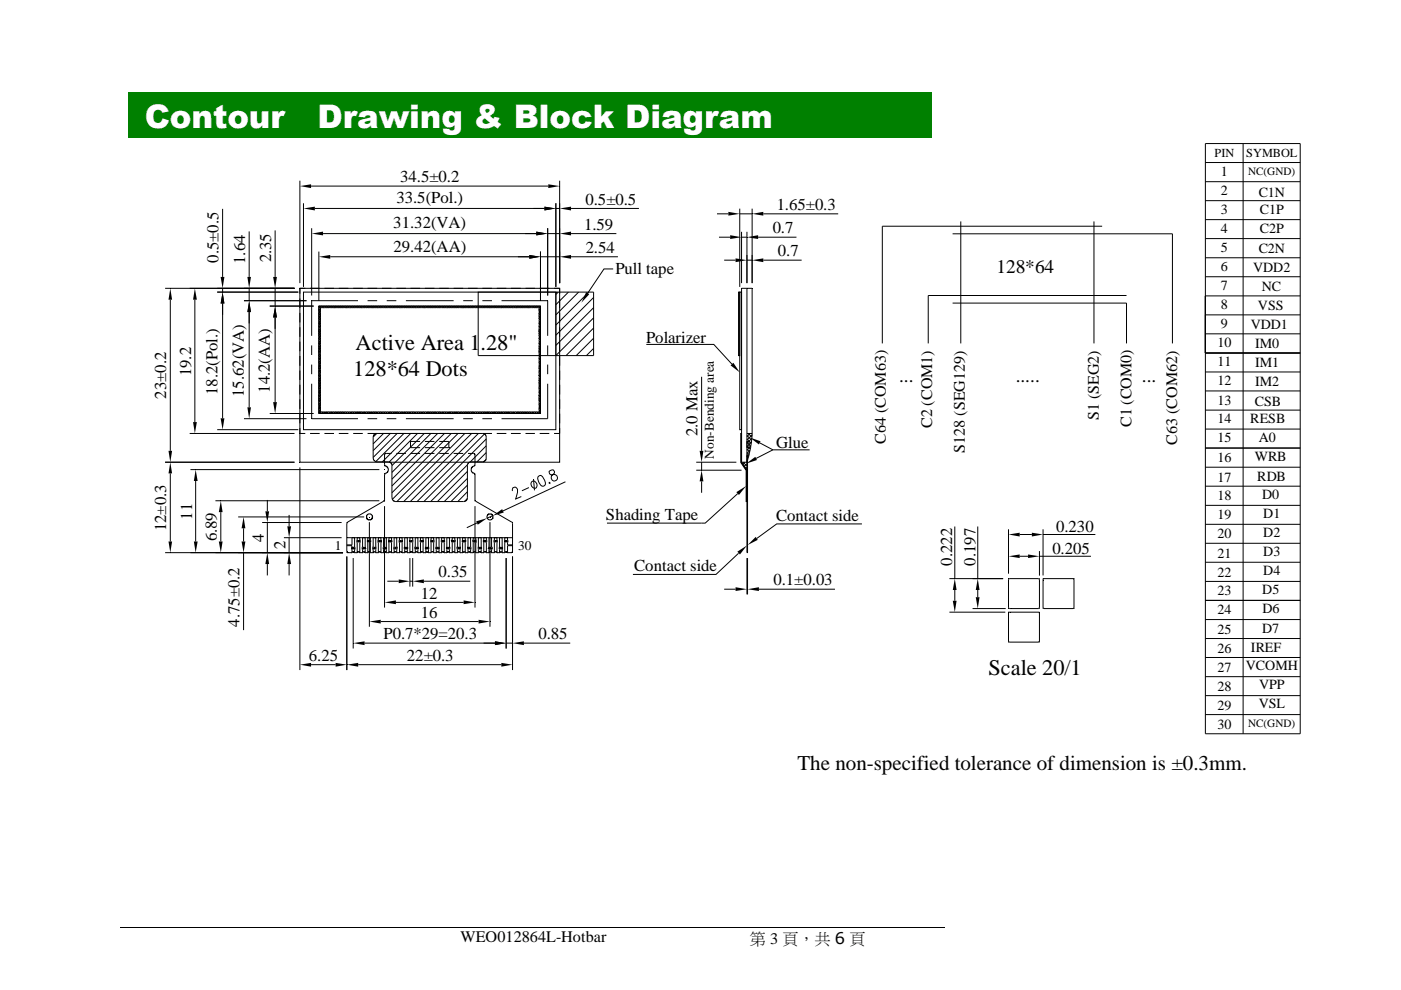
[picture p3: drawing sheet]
<svg xmlns="http://www.w3.org/2000/svg" width="297mm" height="210mm" viewBox="0 0 297 210" stroke-linecap="round" stroke-linejoin="round" font-family="sans-serif">
<path d="M25.4 196.6h58.5M84.1 196.6h58.2M142.5 196.6h57.9" fill="none" stroke="#000" stroke-width=".21"/>
<path d="M83.9 196.5h.2v.2h-.2zM142.3 196.5h.2v.2h-.2z" fill="#000"/>
<path d="M27.3 19.5h170.3v9.7h-170.3z" fill-rule="evenodd" fill="#008000"/>
<g fill="none" stroke="#000" stroke-width=".21">
<path d="M63.6 38.3v21.7M66 39.5h50.2M118.7 38.3v21.7M255.6 30.4h20.1v125.2h-20.1zM255.6 38.5h20.1M255.6 34.5h20.1M263.6 30.4v125.2M47.2 44.3v14.4M52.8 49.1v9.6M58.3 48.9v9.8M64.3 43.1v17.7M66.1 48.4v14.3"/>
<path d="M66.8 44.2h48.6M67.6 53.3v10.5M68.5 49.5h45.2M70 54.4h42.2M114.6 53.3v10.5M114.6 54.4h4.1M116.1 48.4v14.3M116.1 49.5h2.6M117.9 43.1v17.7M117.9 44.2h.8M121.1 44.2h14.4M121.1 49.5h9.6"/>
<path d="M121.1 54.4h9.9M130 57h-1.9l-3.5 5.2M152 45.3h2.4M152.4 50.3h2.4M153.5 55.2h2.5M156.8 44.2v16.6M156.8 45.3h2.7M157.2 49.1v10.9M157.2 50.3h1.2M158.4 49.1v10.9M158.4 55.2h1.1M159.5 44.2v15.8"/>
<path d="M160.7 50.3h8.2M161.8 45.3h15.9M161.8 55.2h8.2M202 49.6h46.6v23.2M203.7 46.9v25.9M231.9 46.9v25.9M233.7 48h-46.6v24.8M255.6 46.6h20.1M255.6 42.5h20.1M255.6 50.6h20.1M255.6 58.7h20.1M255.6 54.7h20.1"/>
<path d="M35 61.1h27.4M36.1 63.5v32.1M41.3 63.5v26M46.1 61.9h17.1M47.2 61.1v.8M47.2 64.3v24.4M51.7 63.8h13.3M52.8 61.1v2.7M52.8 66.2v20.2M57.2 64.9h9.3M58.3 61.1v3.8M58.3 67.3v18"/>
<path d="M63.6 61.1h55.1v36.9h-55.1zM63.6 63.3v2M63.6 66.3v2.1M63.6 69.4v2M63.6 72.4v2.1M63.6 75.5v2.1M63.6 78.6v2M64.3 61.9h53.6v29.2h-53.6zM64.7 61.1h-1.1v1.2M65.7 61.1h2.1M66.1 73.2v2.1M66.1 77.3v2"/>
<path d="M67.6 64.9h47v22.8h-47zM67.6 64.9h.1M67.6 79.8h.3v5.3M67.6 79.5h.1M67.6 78.7h.1M67.6 78h.1M67.6 77.7h.1M67.6 76.7h.1M67.6 76.3h.3v3.5M67.6 75.9h.1M67.6 75.2h.1M67.6 74.5h.1"/>
<path d="M67.6 74.1h.1M67.6 73.7h.1M67.6 73.4h.1M67.6 72.7h.1M67.6 71.7h.1M67.6 71.3h.3v.7M67.6 71h.1M67.6 70.6h.1M67.6 70.2h.1M67.6 69.9h.1M67.6 69.8h.1M67.6 69.1h.1"/>
<path d="M67.6 68.4h.1M67.6 67.4h.1M67.6 67.1h.1M67.6 66.7h.1M67.6 66.3h.1M67.6 65.6h.1M67.6 74.8h.3M67.6 64.9v22.8h1.1v-.4M67.6 64.9h47M67.6 79.8h.3M67.6 79.5h.3M67.6 79.1h.3"/>
<path d="M67.6 78.7h.3M67.6 78.4h.3M67.6 78.1h.3M67.6 78h.3M67.6 77.7h.3M67.6 77.4h.3M67.6 77.3h.3M67.6 77h.3M67.6 76.6h.3M67.6 76.2h.3M67.6 75.9h.3M67.6 75.6h.3"/>
<path d="M67.6 75.5h.3M67.6 75.2h.3M67.6 74.5h.3M67.6 74.2h.3M67.6 74.1h.3M67.6 73.8h.3M67.6 73.7h.3M67.6 73.4h.3M67.6 73.1h.3M67.6 72.7h.3M67.6 72.4h.3M67.6 72.3h.3"/>
<path d="M67.6 72h.3M67.6 71.7h.3M67.6 71.6h.3M67.6 71.2h.3M67.6 71h.3M67.6 70.9h.3M67.6 70.6h.3M67.6 70.2h.3M67.6 69.9h.3M67.6 69.8h.3M67.6 69.5h.3M67.6 69.2h.3"/>
<path d="M67.6 69.1h.3M67.6 68.8h.3M67.6 68.4h.3M67.6 68.1h.3M67.6 67.7h.3M67.6 67.4h.3M67.6 67.1h.3M67.6 67h.3M67.6 66.7h.3M67.6 66.6h.3M67.6 66.3h.3M67.6 65.9h.3"/>
<path d="M67.6 65.6h.3M67.9 64.9h.1M67.9 79.8h.1M67.9 79.5h.1M67.9 78.8h.1M67.9 78.4h.1M67.9 78.1h.1M67.9 78h.1M67.9 77.7h.1M67.9 77.4h.1M67.9 77h.1M67.9 76.7h.1"/>
<path d="M67.9 76.2h.1M67.9 75.9h.1M67.9 75.6h.1M67.9 75.5h.1M67.9 75.2h.1M67.9 74.5h.1M67.9 74.2h.1M67.9 74.1h.1M67.9 73.8h.1M67.9 73.7h.1M67.9 73.4h.1M67.9 73.1h.1"/>
<path d="M67.9 72.7h.1M67.9 72.4h.1M67.9 72.3h.1M67.9 72v.1M67.9 72h.1M67.9 71.7h.1M67.9 71.6h.1M67.9 71.2h.1M67.9 71h.1M67.9 70.9h.1M67.9 70.6h.1M67.9 70.2h.1"/>
<path d="M67.9 69.9h.1M67.9 69.8h.1M67.9 69.2h.1M67.9 69.1h.1M67.9 68.8h.1M67.9 68.5h.1M67.9 68.1h.1M67.9 67.7h.1M67.9 67.4h.1M67.9 67.1h.1M67.9 67h.1M67.9 66.7h.1"/>
<path d="M67.9 66.6h.1M67.9 66.3h.1M67.9 66v5.2M67.9 65.9h.1M67.9 65.6h.1M67.9 64.9v1M67.9 72.1v3.4M67.9 75.6v.6M68 64.9h.1M68 64.9v.3M68.3 64.9v.3M68.3 64.9h.1"/>
<path d="M68.4 64.9h.1M68.4 64.9v.3M68.7 64.9h.1M68.7 64.9v.3h-1.1M68.7 64.9v.3h1.1M68.8 61.1h2M69 64.9h.1M69 64.9v.3M69.4 64.9h.1M69.4 64.9v.3M69.5 64.9h.1M69.5 64.9v.3"/>
<path d="M69.8 64.9v.3M70.1 64.9h.1M70.1 64.9v.3M70.2 64.9h.1M70.2 64.9v.3M70.5 64.9h.1M70.5 64.9l.1 .3M70.9 64.9v.3h-1.1M70.9 64.9h.1M70.9 64.9v.3h2.2M71.2 64.9h.1M71.2 64.9v.3"/>
<path d="M71.3 64.9h.1M71.3 64.9v.3M71.6 64.9h.1M71.6 64.9v.3M71.7 64.9h.1M71.7 64.9v.3M71.8 61.1h2.1M72 64.9h.1M72 64.9v.3M72.3 64.9h.1M72.3 64.9v.3M72.4 64.9h.1"/>
<path d="M72.4 64.9v.3M72.7 64.9h.1M72.7 64.9v.3M72.8 64.9h.1M72.8 64.9v.3M73.1 64.9v.3M73.4 64.9v.3h-.3M73.4 64.9h.1M73.8 64.9h.1M73.8 64.9v.3M73.9 64.9h.1M73.9 64.9v.3"/>
<path d="M74.2 64.9v.3h-.7M74.2 64.9h.1M74.2 64.9v.3h2.5v-.3M74.5 64.9v.3M74.5 64.9h.1M74.6 64.9h.1M74.6 64.9v.3M74.9 61.1h2M74.9 64.9h.1M74.9 64.9v.3M75.3 64.9h.1M75.3 64.9v.3"/>
<path d="M75.6 64.9h.1M75.6 64.9v.3M75.7 64.9h.1M75.7 64.9v.3M75.9 63.8h-9.8v7.4M76 64.9h.1M76 64.9v.3M76.1 64.9h.1M76.1 64.9v.3M76.4 64.9v.3M76.4 64.9h.1M76.7 64.9h.1"/>
<path d="M76.8 64.9v.3h.7v-.3M77.1 64.9h.1M77.1 64.9v.3M77.2 64.9h.1M77.2 64.9v.3M77.6 64.9h.1M77.6 64.9v.3h.3M77.9 64.9v.3M77.9 61.1h2.1M77.9 63.8h2.1M78.2 64.9h.1M78.2 64.9v.3"/>
<path d="M78.3 64.9h.1M78.3 64.9v.3M78.6 64.9h.1M78.6 64.9v.3M78.7 64.9h.1M78.7 64.9v.3M79 64.9v.3h-1.1M79 64.9h.1M79 64.9v.3h1v-.3M79.3 64.9h.1M79.3 64.9v.3M79.7 64.9h.1"/>
<path d="M79.7 64.9v.3M79.8 64.9h.1M79.8 64.9v.3M80 64.9h.1M80.1 64.9v.3h1.1M80.4 64.9h.1M80.4 64.9v.3M80.5 64.9h.1M80.5 64.9v.3M80.8 64.9h.1M80.8 64.9v.3M81 61.1h2"/>
<path d="M81.2 65.2h1.1M81.2 64.9v.3M81.5 64.9h.1M81.5 64.9v.3M81.6 64.9h.1M81.6 64.9v.3M81.9 64.9h.1M81.9 64.9v.3M82 64.9h.1M82 64.9v.3M82 63.8h2M82.3 64.9v.3h2.2v-.3"/>
<path d="M82.3 64.9h.1M82.6 64.9v.3M82.6 64.9h.1M82.7 64.9h.1M82.7 64.9v.3M83 64.9h.1M83 64.9v.3M83.1 64.9h.1M83.1 64.9v.3M83.4 64.9h.1M83.4 64.9v.3M83.7 64.9h.1"/>
<path d="M83.7 64.9v.3M83.8 64.9h.1M83.8 64.9v.3M84 61.1h2.1M84.1 64.9h.1M84.1 64.9v.3M84.2 64.9h.1M84.2 64.9v.3M84.5 64.9h.1M84.5 64.9v.3h.3v-.3M84.8 64.9h.1M84.9 64.9v.3h.7v-.3"/>
<path d="M85.2 64.9h.1M85.2 64.9v.3M85.6 64.9h.1M85.6 64.9v.3h.3v-.3M85.9 64.9h.1M86 64.9v.3h2.1v-.3M86.1 63.8h10.1M86.3 64.9h.1M86.3 64.9v.3M86.4 64.9h.1M86.4 64.9v.3M86.7 64.9h.1"/>
<path d="M86.7 64.9v.3M87 64.9h.1M87 61.1h2.1M87 64.9v.3M87.1 64.9h.1M87.1 64.9v.3M87.4 64.9v.3M87.4 64.9h.1M87.5 64.9h.1M87.5 64.9v.3M87.8 64.9h.1M87.8 64.9v.3"/>
<path d="M88.1 64.9h.1M88.2 64.9v.3h1v-.3M88.5 64.9h.1M88.5 64.9v.3M88.6 64.9h.1M88.6 64.9v.3M88.9 64.9h.1M88.9 64.9v.3M89.2 64.9h.1M89.6 64.9h.1M89.6 64.9v.3M89.7 64.9h.1"/>
<path d="M89.7 64.9v.3M90 64.9v.3h-.7M90 64.9h.1M90 64.9v.3h.3l.1-.3M90.1 61.1h2M90.4 64.9h.1M90.4 64.9v.3h2.1v-.3M90.7 64.9v.3M90.7 64.9h.1M90.8 64.9h.1M90.8 64.9v.3M91.1 64.9h.1"/>
<path d="M91.1 64.9v.3M91.4 64.9h.1M91.4 64.9v.3M91.5 64.9h.1M91.5 64.9v.3M91.8 64.9h.1M91.8 64.9v.3M91.9 64.9h.1M91.9 64.9v.3M92.2 64.9v.3M92.2 64.9h.1M92.5 64.9h.1"/>
<path d="M92.6 64.9v.3h1l.1-.3M92.9 64.9h.1M92.9 64.9v.3M93 64.9h.1M93 64.9v.3M93.1 61.1h2.1M93.3 64.9h.1M93.3 64.9v.3M93.7 64.9h.1M93.7 64.9v.3h1.1v-.3M94 64.9h.1M94 64.9v.3"/>
<path d="M94.1 64.9h.1M94.1 64.9v.3M94.4 64.9h.1M94.4 64.9v.3M94.8 64.9h.1M94.8 64.9v.3h2.2M95.1 64.9h.1M95.1 64.9v.3M95.5 64.9v.3M95.5 64.9h.1M95.9 64.9h.1M95.9 64.9v.3"/>
<path d="M96.2 61.1h2M96.2 64.9h.1M96.2 64.9v.3M96.3 64.9h.1M96.3 64.9v.3M96.6 64.9h.1M96.6 64.9v.3M97 64.9v.3M97.3 64.9v.3h-.3M97.3 64.9h.1M97.4 64.9v.3h.7v-.3M97.7 64.9h.1"/>
<path d="M97.7 64.9v.3M98.1 64.9h.1M98.1 64.9v.3h2.5v-.3M98.2 63.8h2M98.4 64.9h.1M98.4 64.9v.3M98.5 64.9h.1M98.5 64.9v.3M98.8 64.9v.3M98.8 64.9h.1M99.2 64.9h.1M99.2 64.9v.3"/>
<path d="M99.2 61.1h2.1M99.5 64.9h.1M99.5 64.9v.3M99.9 64.9h.1M99.9 64.9v.3M100.3 64.9v.3M100.3 64.9h.1M100.6 64.9h.1M100.7 64.9v.3h.7v-.3M101 64.9h.1M101 64.9v.3M101.4 61.9h24.5v13.5h-24.5z"/>
<path d="M101.4 64.9h.1M101.4 64.9v.3h.4M101.8 64.9v.3M102.1 64.9h.1M102.1 64.9v.3M102.3 61.1h2M102.3 63.8h2M102.5 64.9h.1M102.5 64.9v.3M102.8 64.9h.1M102.8 64.9v.3M102.9 64.9h.1"/>
<path d="M102.9 64.9v.3M103.2 64.9h.1M103.2 64.9v.3M103.6 64.9v.3M103.6 64.9h.1M103.9 64.9v.3h-2.1M103.9 64.9h.1M104 65.2h1.1M104.3 64.9h.1M104.3 64.9v.3M104.7 64.9h.1M104.7 64.9v.3"/>
<path d="M105.1 64.9v.3M105.3 61.1h2.1M105.4 64.9h.1M105.4 64.9v.3M105.8 64.9h.1M105.8 64.9v.3M106.2 64.9v.3h-1.1M106.2 64.9h.1M106.2 64.9v.3h2.2M106.3 63.8h9.8v7.4M106.5 64.9h.1M106.5 64.9v.3"/>
<path d="M106.9 64.9h.1M106.9 64.9v.3M107.3 64.9h.1M107.3 64.9v.3M107.6 64.9h.1M107.6 64.9v.3M107.7 64.9h.1M107.7 64.9v.3M108 64.9h.1M108 64.9v.3M108.3 61.1h2.1M108.4 64.9v.3"/>
<path d="M108.7 64.9v.3h-.3M108.7 64.9h.1M108.8 64.9v.3h.7v-.3M109.1 64.9h.1M109.1 64.9v.3M109.5 64.9h.1M109.5 64.9v.3h2.5v-.3M109.8 64.9v.3M109.8 64.9h.1M110.2 64.9h.1M110.2 64.9v.3M110.6 64.9h.1"/>
<path d="M110.6 64.9v.3M110.9 64.9h.1M110.9 64.9v.3M111 64.9h.1M111 64.9v.3M111.3 64.9h.1M111.3 64.9v.3M111.4 61.1h2M111.7 64.9h.1M111.7 64.9v.3M112 64.9h.1M112.1 64.9v.3h.7"/>
<path d="M112.4 64.9h.1M112.4 64.9v.3M112.8 64.9v.3h.4M112.8 64.9h.1M113.2 65.2h1.1M113.2 64.9v.3M113.5 64.9h.1M113.5 64.9v.3M113.9 64.9h.1M113.9 64.9v.3M114.3 64.9v22.8h.3v-1.8M114.3 79.5h.1"/>
<path d="M114.3 78.7h.1M114.3 78h.1M114.3 77.7h.1M114.3 76.7h.1M114.3 76.3h.3v8.8M114.3 75.9h.1M114.3 75.2h.1M114.3 74.5h.1M114.3 74.1h.1M114.3 73.7h.1M114.3 73.4h.1M114.3 72.7h.1"/>
<path d="M114.3 71.7h.1M114.3 71.3h.3v.7M114.3 71h.1M114.3 70.6h.1M114.3 70.2h.1M114.3 69.9h.1M114.3 69.8h.1M114.3 69.1h.1M114.3 68.4h.1M114.3 67.4h.1M114.3 67.1h.1M114.3 66.7h.1"/>
<path d="M114.3 66.3h.1M114.3 65.6h.1M114.3 64.9h.1M114.3 79.8h.3M114.3 79.5h.3M114.3 78.7h.3M114.3 78.4h.3M114.3 78.1h.3M114.3 78h.3M114.3 77.7h.3M114.3 77.4h.3M114.3 77.3h.3"/>
<path d="M114.3 77h.3M114.3 76.6h.3M114.3 76.2h.3M114.3 75.9h.3M114.3 75.6h.3M114.3 75.5h.3M114.3 75.2h.3M114.3 74.5h.3M114.3 74.2h.3M114.3 74.1h.3M114.3 73.8h.3M114.3 73.7h.3"/>
<path d="M114.3 73.4h.3M114.3 73.1h.3M114.3 72.7h.3M114.3 72.4h.3M114.3 72.3h.3M114.3 72h.3M114.3 71.7h.3M114.3 71.6h.3M114.3 71.2h.3M114.3 71h.3M114.3 70.9h.3M114.3 70.6h.3"/>
<path d="M114.3 70.2h.3M114.3 69.9h.3M114.3 69.8h.3M114.3 69.5h.3M114.3 69.2h.3M114.3 69.1h.3M114.3 68.8h.3M114.3 68.4h.3M114.3 68.1h.3M114.3 67.7h.3M114.3 67.4h.3M114.3 67.1h.3"/>
<path d="M114.3 67h.3M114.3 66.7h.3M114.3 66.6h.3M114.3 66.3h.3M114.3 65.9h.3M114.3 65.6h.3M114.4 61.1h2.1M114.6 79.8h.1M114.6 79.5h.1M114.6 79.1h-.3M114.6 78.8h.1M114.6 78.4h.1"/>
<path d="M114.6 78.1h.1M114.6 78h.1M114.6 77.7h.1M114.6 77.4h.1M114.6 77h.1M114.6 76.7h.1M114.6 76.2h.1M114.6 75.9h.1M114.6 75.5h.1M114.6 75.2h.1M114.6 74.8h-.3M114.6 74.5h.1"/>
<path d="M114.6 74.2h.1M114.6 74.1h.1M114.6 73.8h.1M114.6 73.7h.1M114.6 73.4h.1M114.6 73.1h.1M114.6 72.7h.1M114.6 72.4h.1M114.6 72.3h.1M114.6 72v.1M114.6 72h.1M114.6 71.7h.1"/>
<path d="M114.6 71.6h.1M114.6 71.2h.1M114.6 71h.1M114.6 70.9h.1M114.6 70.6h.1M114.6 70.2h.1M114.6 69.9h.1M114.6 69.8h.1M114.6 69.2h.1M114.6 69.1h.1M114.6 68.8h.1M114.6 68.5h.1"/>
<path d="M114.6 68.1h.1M114.6 67.7h.1M114.6 67.4h.1M114.6 67.1h.1M114.6 67h.1M114.6 66.7h.1M114.6 66.6h.1M114.6 66.3h.1M114.6 65.9h.1M114.6 65.6h.1M114.6 65.2h-.3M114.6 64.9h.1"/>
<path d="M114.6 64.9v6.3M114.6 72.1v4.1M116.1 73.2v2.1M116.1 77.3v2M117.5 61.1h1.2v1.2M117.9 61.9v13.5l8-8M118.4 61.9l-.5 .5M118.7 63.3v2M118.7 66.3v2.1M118.7 69.4v2M118.7 72.4v2.1M118.7 75.5v2.1"/>
<path d="M118.7 78.6v2M120.5 61.9l-2.6 2.7M122.7 61.9l-4.8 4.9M124.8 61.9l-6.9 7M125.9 63.1l-8 8M125.9 65.2l-8 8M125.9 69.6l-5.9 5.8M125.9 71.7l-3.7 3.7M125.9 73.9l-1.6 1.5M137 73h14.3l3.9 4.2M148.8 79.9v15.7M156.6 61.9h.2v13.5h-.2z"/>
<path d="M156.8 61.9h.4v29.2h-.4zM158.4 61.1v56.1h.1v-20.8h-.1M202 64.3h36.8v8.5M238.8 62.7h-42v10.1M255.6 74.8h20.1M255.6 78.9h20.1M255.6 70.8h20.1M255.6 66.8h20.1M255.6 62.7h20.1M35 98h27.4M40.2 91.9h22.2M40.4 99.6h40"/>
<path d="M46.1 91.1h17.1M51.7 88.8h13.3M57.2 87.7h9.3M63.6 81.6v2.1M63.6 84.7v2M63.6 87.7v2M63.6 90.8v1.1h1.1M63.6 99.1v43M65.7 91.9h2.1M66.1 81.4v7.4h9.8M67.6 87.3h.1M67.6 86.6h.1"/>
<path d="M67.6 85.6h.1M67.6 85.2h.3v.7M67.6 84.8h.1M67.6 84.5h.1M67.6 83.8h.1M67.6 84.1h.1M67.6 83.7h.1M67.6 83h.1M67.6 82.3h.1M67.6 82h.1M67.6 81.3h.1M67.6 80.9h.1"/>
<path d="M67.6 80.6h.1M67.6 80.2h.1M67.6 87h.3M67.6 87.3h47M67.6 87.3h.3M67.6 86.6h.3M67.6 86.3h.3M67.6 86.2h.3M67.6 85.9h.3M67.6 85.6h.3M67.6 85.5h.3M67.6 85.1h.3"/>
<path d="M67.6 84.8h.3M67.6 84.5h.3M67.6 84.1h.3M67.6 83.8h.3M67.6 83.7h.3M67.6 83.4h.3M67.6 83.1h.3M67.6 83h.3M67.6 82.7h.3M67.6 82.3h.3M67.6 82h.3M67.6 81.6h.3"/>
<path d="M67.6 81.2h.3M67.6 80.9h.3M67.6 80.6h.3M67.6 80.5h.3M67.6 80.2h.3M67.9 87.3h.1M67.9 87h.1M67.9 86.6h.1M67.9 86.3h.1M67.9 86.2h.1M67.9 85.9h.1M67.9 85.6h.1"/>
<path d="M67.9 85.5h.1M67.9 85.1h.1M67.9 84.8h.1M67.9 84.5h.1M67.9 84.1h.1M67.9 83.8h.1M67.9 83.7h.1M67.9 83.4h.1M67.9 83.1h.1M67.9 83h.1M67.9 82.7h.1M67.9 82.3h.1"/>
<path d="M67.9 82h.1M67.9 81.6h.1M67.9 81.3h.1M67.9 80.9h.1M67.9 80.6h.1M67.9 80.5h.1M67.9 80.2h.1M67.9 85.9v1.8M68 87.3v.4M68.3 87.3h.1M68.3 87.3v.4M68.4 87.3h.1"/>
<path d="M68.4 87.3v.4M68.7 87.3v.4l1.1-.1M68.8 91.9h2M69 87.3v.4M69.4 87.3h.1M69.4 87.3v.4M69.5 87.3v.4M69.8 87.3v.3M70.1 87.3v.4M70.2 87.3h.1M70.2 87.3v.4M70.5 87.3l.1 .3"/>
<path d="M70.6 87.3h.1M70.9 87.3v.4l-1.1-.1M70.9 87.3v.4l2.2-.1M71.2 87.3h.1M71.2 87.3v.4M71.3 87.3v.4M71.6 87.3v.4M71.7 87.3h.1M71.7 87.3v.4M71.8 91.9h2.1M72 87.3v.4M72 87.3h.1"/>
<path d="M72.3 87.3h.1M72.3 87.3v.4M72.4 87.3v.4M72.7 87.3h.1M72.7 87.3v.4M72.8 87.3v.4M73.1 87.3v.3M73.4 87.3v.4l-.3-.1M73.8 87.3v.4M73.9 87.3v.4M74.2 87.3v.4l-.7-.1M74.2 87.3v.4h2.5v-.4"/>
<path d="M74.5 87.3h.1M74.5 87.3v.4M74.6 87.3h.1M74.6 87.3v.4M74.9 91.9h2M74.9 87.3l.1 .3M75 87.3h.1M75.3 87.3v.4M75.3 87.3h.1M75.6 87.3h.1M75.6 87.3v.4M75.7 87.3v.4"/>
<path d="M76 87.3h.1M76 87.3v.4M76.1 87.3v.4M76.5 87.6h.1M76.4 87.3h.1M76.4 87.3v.3M76.8 87.3v.4h.7v-.4M77.1 87.3h.1M77.1 87.3v.4M77.2 87.3v.4M77.6 87.3v.4l.3-.1M77.9 87.3v.3"/>
<path d="M77.9 91.9h26.4M77.9 88.8h2.1M78.2 87.3v.4M78.3 87.3h.1M78.3 87.3v.4M78.6 87.3v.4M78.7 87.3v.4M79 87.3v.4l-1.1-.1M79 87.3v.4h1v-.4M79.3 87.3h.1M79.3 87.3v.4M79.7 87.3v.4"/>
<path d="M79.8 87.3h.1M79.8 87.3v.4M79.9 91.9l-.8 .8M79.9 91.9l-.4 .1-.4 .7 .1 4.7 .6 .5 2.8 .1 .5 .3v.4M80.1 87.3v.4l1.1-.1M80.4 87.3h.1M80.4 87.3v.4M80.5 87.3v.4M80.8 87.3h.1M80.8 87.3v.4M81.2 87.6h1.1M81.2 87.3v.3"/>
<path d="M81.3 91.9l-2.2 2.2M81.5 87.3v.4M81.6 87.3h.1M81.6 87.3v.4M81.9 87.3v.4M82 87.3v.4M82 88.8h2M82.3 87.3v.4h2.2v-.4M82.6 87.3h.1M82.6 87.3v.4M82.7 87.3h.1M82.7 87.3v.4"/>
<path d="M82.8 91.9l-3.7 3.6M83 96.1h-1.3l-.2 .2v2.3l.6 .4 .2 .7-.2 .5-.6 .3v5.7l-7.9 4.6-.1 6.1 .2 .3h.9M83 87.3v.4M83.1 87.3h.1M83.1 87.3v.4M83.4 87.3v.4M83.4 87.3h.1M83.7 87.3h.1M83.7 87.3v.4M83.8 87.3v.4M84 96.1h2.1M84.1 87.3h.1"/>
<path d="M84.1 87.3v.4M84.2 87.3h.1M84.2 87.3v.4M84.2 91.9l-5.1 5.1M84.5 87.3v.4h.3v-.4M84.9 87.3v.4h.7v-.4M85.2 87.3h.1M85.2 87.3v.4M85.6 87.3v.4h.3v-.4M85.6 91.9l-5.9 6M85.9 87.3h.1M86 87.3v.4h2.1v-.4"/>
<path d="M86.1 88.8h10.1M86.3 87.3v.4M86.4 87.3h.1M86.4 87.3v.4M86.7 87.3v.4M87 87.3h.1M87 87.3v.4M87 96.1h2.1M87.1 91.9l-6 6M87.1 87.3v.4M87.4 87.3h.1M87.4 87.3v.4"/>
<path d="M87.5 87.3h.1M87.5 87.3v.4M87.8 87.3v.4M87.8 87.3h.1M88.2 87.3v.4h1v-.4M88.5 87.3h.1M88.5 91.9l-6 6.1M88.5 87.3v.4M88.6 87.3v.4M88.9 87.3h.1M88.9 87.3v.4M89.1 93.6h-2.1v1.3h2.1"/>
<path d="M89.6 87.3v.4M89.7 87.3h.1M89.7 87.3v.4M90 91.9l-6.9 6.8M90 87.3v.4l-.7-.1M90 87.3v.4h.4v-.4M90.1 93.6h2M90.1 94.9h2M90.1 96.1h2M90.4 87.3v.4h2.1v-.4M90.7 87.3h.1M90.7 87.3v.4"/>
<path d="M90.8 87.3h.1M90.8 87.3v.4M91.1 87.3v.3M91.1 87.3h.1M91.4 91.9l-8.3 8.3M91.4 87.3v.4M91.5 87.3v.4M91.8 87.3h.1M91.8 87.3v.4M91.9 87.3v.4M92.2 87.3h.1M92.2 87.3v.4"/>
<path d="M92.6 87.3v.4h1.1v-.4M92.8 91.9l-9.7 9.7M92.9 87.3v.4M93 87.3h.1M93 87.3v.4M93.1 93.6h2.1v1.3h-2.1M93.1 96.1h2.1M93.3 87.3h.1M93.3 87.3v.4M93.7 87.3v.4h1.1v-.4M94 87.3v.4M94.1 87.3h.1"/>
<path d="M94.1 87.3v.4M94.2 91.9l-11.1 11.1M94.4 87.3v.4M94.4 87.3h.1M94.8 87.3v.4l2.2-.1M95.1 87.3h.1M95.1 87.3v.4M95.5 87.3h.1M95.5 87.3v.4M95.7 91.9l-12.6 12.6M95.9 87.3v.4M95.9 87.3h.1"/>
<path d="M96.2 96.1h2M96.2 87.3v.4M96.3 87.3v.4M96.6 87.3h.1M96.6 87.3v.4M97 87.3v.3M97.1 91.9l-13.9 14M97.3 87.3v.4l-.3-.1M97.4 87.3v.4h.7v-.4M97.7 87.3v.4M97.7 87.3h.1M98.1 87.3v.4h2.5v-.4"/>
<path d="M98.2 88.8h2M98.4 87.3h.1M98.4 87.3v.4M98.5 87.3v.4M98.5 91.9l-14.3 14.4M98.8 87.3v.4M98.8 87.3h.1M99.1 99.9l-6.4 6.4M99.1 98.5l-7.8 7.8M99.2 87.3v.4M99.2 87.3h.1M99.2 96.1h1.3l.2 .3v2.2l-.7 .5-.1 .7 .2 .4 .6 .4v5.6l8 4.6v6.3l-1.1 .1"/>
<path d="M99.5 87.3h.1M99.5 87.3v.4M99.9 87.3h.1M99.9 87.3v.4M100 91.9l-14.4 14.4M100.3 87.3h.1M100.3 87.3v.4M100.7 87.3v.4h.7v-.4M101 87.3v.3M101 87.3h.1M101.4 87.3v.4l.4-.1M101.4 91.9l-14.4 14.4"/>
<path d="M101.8 87.3v.3M102.1 87.3v.4M102.1 87.3h.1M102.3 91.9l.5 .1 .3 .5v4.8l-.6 .6h-2.8l-.6 .5v7.3a.74 .74 0 0 1-.8 .6h-14.8l-.4-.8v-6.8M102.3 88.8h2M102.5 87.3v.3M102.5 87.3h.1M102.7 92l-14.3 14.3M102.8 87.3h.1M102.8 87.3v.4M102.9 87.3v.4M103 97.5l-.3 .3"/>
<path d="M103.1 93.1l-13.2 13.2M103.1 94.5l-3.4 3.5M103.1 96l-2 1.9M103.2 87.3h.1M103.2 87.3v.4M103.6 87.3v.4M103.6 87.3h.1M103.9 87.3v.4l-2.1-.1M104 87.6h1.1M104.3 87.3v.4M104.7 87.3h.1M104.7 87.3v.4"/>
<path d="M105.1 87.3v.3M105.3 91.9h2.1M105.4 87.3v.3M105.4 87.3h.1M105.8 87.3v.4M105.8 87.3h.1M106.2 87.3v.4l-1.1-.1M106.2 87.3v.4l2.2-.1M106.5 87.3h.1M106.5 87.3v.4M106.9 87.3v.3M106.9 87.3h.1"/>
<path d="M107.3 87.3v.4M107.3 87.3h.1M107.6 87.3h.1M107.6 87.3v.4M107.7 87.3v.4M108 87.3h.1M108 87.3v.4M108.3 91.9h2.1M108.4 87.3v.3M108.7 87.3v.4l-.3-.1M108.8 87.3v.4h.7v-.4M109.1 87.3v.4"/>
<path d="M109.5 87.3v.4h2.5v-.4M109.8 87.3h.1M109.8 87.3v.4M110.2 87.3v.4M110.2 87.3h.1M110.6 87.3v.4M110.6 87.3h.1M110.9 87.3h.1M110.9 87.3v.4M111 87.3v.4M111.3 87.3h.1M111.3 87.3v.4"/>
<path d="M111.4 91.9h2M111.7 87.3v.4M111.7 87.3h.1M112.1 87.3v.4l.7-.1M112.4 87.3h.1M112.4 87.3v.4M112.8 87.3v.4l.4-.1M113.2 87.6h1.1M113.2 87.3v.3M113.5 87.3v.4M113.5 87.3h.1M113.9 87.3v.4"/>
<path d="M114.3 87.3h.1M114.3 86.6h.1M114.3 85.6h.1M114.3 85.2h.3v.7M114.3 84.8h.1M114.3 84.5h.1M114.3 83.8h.1M114.3 84.1h.1M114.3 83.7h.1M114.3 83h.1M114.3 82.3h.1M114.3 82h.1"/>
<path d="M114.3 81.3h.1M114.3 80.9h.1M114.3 80.6h.1M114.3 80.2h.1M114.3 87h.3M114.3 87.3h.3M114.3 86.6h.3M114.3 86.3h.3M114.3 86.2h.3M114.3 85.9h.3M114.3 85.6h.3M114.3 85.5h.3"/>
<path d="M114.3 85.1h.3M114.3 84.8h.3M114.3 84.5h.3M114.3 84.1h.3M114.3 83.8h.3M114.3 83.7h.3M114.3 83.4h.3M114.3 83.1h.3M114.3 83h.3M114.3 82.7h.3M114.3 82.3h.3M114.3 82h.3"/>
<path d="M114.3 81.6h.3M114.3 81.2h.3M114.3 80.9h.3M114.3 80.6h.3M114.3 80.5h.3M114.3 80.2h.3M114.4 91.9h2.1M114.6 87.3h.1M114.6 87h.1M114.6 86.6h.1M114.6 86.3h.1M114.6 86.2h.1"/>
<path d="M114.6 85.9h.1M114.6 85.6h.1M114.6 85.5h.1M114.6 85.1h.1M114.6 84.8h.1M114.6 84.5h.1M114.6 84.1h.1M114.6 83.8h.1M114.6 83.7h.1M114.6 83.4h.1M114.6 83.1h.1M114.6 83h.1"/>
<path d="M114.6 82.7h.1M114.6 82.3h.1M114.6 82h.1M114.6 81.6h.1M114.6 81.3h.1M114.6 80.9h.1M114.6 80.6h.1M114.6 80.5h.1M114.6 80.2h.1M116.1 81.4v7.4h-9.8M116.4 100a.59 .59 0 0 0 .5 .7 .83 .83 0 0 1 1 0 .83 .83 0 0 1 .2 .9 .7 .7 0 0 1-1.1 .2 .7 .7 0 0 1 .2-1.1l.2-.3a.5 .5 0 0 0-.1-.8l-.7 .2zM118.7 81.6v2.1"/>
<path d="M118.7 84.7v2M118.7 87.7v2M118.7 90.8v1.1h-1.2M147.6 98h8.5M147.6 99.7h9.6M148.8 98v1.7M157.1 91.9h.1v6.1l1.2 1.7v6.6h-.2v-6.6l-1.1-1.7zM157.2 98l1.2 1.7M157.5 98l.9 .8M158 98l-.5 .4M158 99.2l.4 .3M158.2 98l.2 .1"/>
<path d="M158.4 93.6h.4v1.3h-.4zM158.4 96.6l.3 .3M158.4 94.5l.7 .7M158.4 93.8l.8 .8-.8 .9M158.4 91.9h1.1M158.4 98.3l-.6 .5M158.4 99.1l-.3 .2M158.4 97.4l.1 .1M158.4 95.9l.4 .5M158.4 95.2l.6 .6M158.4 93l.9 1M158.4 92.3l1 1"/>
<path d="M158.5 97.5l-.1 .1M158.5 97.4v.1M158.6 91.9l.8 .8M158.8 96.4l-.4 .5M159 91.9l-.6 .7M159 95.5l-.6 .7M159.3 93.8l-.9 .9M159.3 91.9l.2 .1M159.4 93l-1 1M159.5 91.9l-.3 2.9-.8 3.2h-1.2M159.5 91.9v-30.8h-2.3v36.9M159.5 92.2l-1.1 1.1"/>
<path d="M161.1 93.9l2.8 1.5h7.8M163.9 95.4l-3.6 1.8M255.6 95h20.1M255.6 99.1h20.1M255.6 91h20.1M255.6 82.9h20.1M255.6 87h20.1M35 117.2h37.7M36.1 100.4v14.4M41.5 102v12.8M45.7 106.2h34.7M46.8 108.6v6.2"/>
<path d="M50.5 109.6h26.7M51.6 112v2.8M51.6 117.2v16.4M55.6 110.8h16.8M56.7 106v2.4M56.7 110.8v6.4M56.7 119.6v2.4M60.2 114h12.2M61.3 109.2v2.4M61.3 114v3.2M61.3 119.6v2.4M73.5 115.7h1.1v1.5l.2-.2h.2l.1 .2"/>
<path d="M73.5 115.5h1.1v-1.5h.6l.1 2.3-.2 .9M73.5 114h35.2M73.5 118v24.1M74.8 116.1h.2l.1 .2-.3 .1zM74.9 118.3v19.2M75.2 117.2h.5M75.7 114h.6v3.2l-.2-.2-.4 .2zM75.9 114.6h.2l.1 .3h-.3zM76.3 117.2h.6M76.9 114h.5v3.2l-.2-.2-.3 .2zM77 116.1h.3v.2l-.3 .1zM77.4 117.2h.6"/>
<path d="M78 114h.5v3.2l-.1-.2-.4 .2zM78.1 114.6h.3v.3h-.2zM78.3 110.7v22.2M78.5 117.2h.6M79.1 114h.6v3.2l-.2-.2-.4 .2zM79.2 116.1h.3v.2l-.2 .1zM79.7 117.2h.5M80.2 114h.6v3.2l-.2-.2h-.3l-.1 .2zM80.3 114.6h.3v.3h-.2zM80.8 117.2h.5M81.3 114h.6v3.2l-.2-.2-.4 .2zM81.5 116.1l.3 .1-.1 .2h-.2z"/>
<path d="M81.5 107.3v21.5M81.9 117.2h.6M82.5 114h.5v3.2l-.2-.2-.3 .2zM82.6 114.6l.3 .1-.1 .2h-.2zM83 117.2h.6M83.6 114h.5v3.2l-.2-.2-.3 .2zM83.7 116.1h.3l-.1 .3h-.2zM84.1 117.2h.6M84.7 114h.6v3.2l-.3-.2-.3 .2zM84.9 114.6l.2 .1-.1 .2h-.2zM85.3 117.2h.5M85.8 114h.6v3.2l-.2-.2h-.3l-.1 .2z"/>
<path d="M86 116.1h.2v.3l-.3-.1zM86.4 117.2h.5M86.9 114h.6v3.2l-.2-.2-.4 .2zM86.9 118.3v6.1M87 114.7l.3-.1v.3h-.2zM87.5 117.2h.5M87.5 118.3v6.1M88 114h.6v3.2l-.2-.2-.4 .2zM88.2 116.1h.2v.3l-.2-.1zM88.6 117.2h.6M89.2 114h.5v3.2l-.2-.2-.3 .2zM89.3 114.6h.3l-.1 .3-.2-.1z"/>
<path d="M89.7 117.2h.6M90.3 114h.5v3.2l-.2-.2-.3 .2-.1-1 .1-.2zM90.4 116.1h.3v.2l-.2 .1zM90.8 117.2h.6M91.4 114h.5v3.2l-.1-.2-.4 .2zM91.6 114.6h.2v.3h-.3zM91.9 117.2h.6M92.5 114h.6v3.2l-.2-.2-.4 .2zM92.7 116.1h.2v.3l-.3-.1zM93.1 117.2h.5M93.6 114h.6v3.2l-.2-.2h-.3l-.1 .2zM93.8 114.6h.3v.2l-.3 .1z"/>
<path d="M94.2 117.2h.5M94.7 114h.6v3.2l-.2-.2-.4 .2zM94.9 116.1h.3l-.1 .3-.2-.1zM95.3 117.2h.6M95.9 114h.5v3.2l-.2-.2-.3 .2v-2.2l-.1-.3zM96 114.6h.2l.1 .2-.2 .1zM96.4 117.2h.6M97 114h.5v3.2l-.1-.2-.4 .2zM97.1 116.1h.3v.2l-.2 .1zM97.5 117.2h.6M98.1 114h.5l.2 .7-.2 .3v2.2l-.1-.2-.4 .2zM98.2 114.7l.3-.1v.2l-.2 .1z"/>
<path d="M98.6 117.2h.6M99.1 105.7l-.6 .6M99.1 101.4l-4.9 4.9M99.1 102.9l-3.5 3.4M99.1 104.3l-2 2M99.2 114h.6v3.2l-.2-.2-.4 .2zM99.4 116.1h.2v.3h-.2zM99.8 117.2h.5M100.3 114h.6v3.2l-.2-.2-.4 .2zM100.5 114.7l.2-.1 .1 .2-.3 .1zM100.7 107.3v21.5M100.9 117.2h.5"/>
<path d="M101.1 110.9l-2.1 1M101.4 114h.6v3.2l-.1-.2-.5 .2zM101.6 116.1h.3v.2l-.3 .1zM102 117.2h.6M102.6 114h.5v3.2l-.1-.2-.4 .2zM102.7 114.6h.3v.3h-.3zM103.1 117.2h.6M103.7 114h.5v2l.1 .2-.1 1-.1-.2-.4 .2zM103.8 116.1h.3v.3l-.3-.1zM103.9 110.7v22.2M104.2 117.2h.6M104.5 109.3l-1.2 .6"/>
<path d="M104.8 114h.6v3.2l-.2-.2-.4 .2zM105 114.6h.2v.3h-.3zM105.4 117.2h.5M105.9 114h.6v3.2l-.2-.2-.4 .2zM106.1 116.1h.2v.3l-.3-.1zM106.5 117.2h.5M107.2 114.6h.2l.1 .2-.3 .1zM107.3 118.3v19.2M108.7 115.5h-1.1v-1.5h-.6v3.2l.2-.2 .4 .2v-1.5h1.1M108.7 104.1l-.1-.1a.6 .6 0 0 1 .7-.7l.4 .5v.6l-.4 1.4 1.2-.5M108.7 118v24.1M112.1 103.4l-1.4 .7"/>
<path d="M112.8 102.1a.81 .81 0 0 1 .9 .2 .81 .81 0 0 1 .1 1l-.1 .1a.83 .83 0 0 1-1-.3 .83 .83 0 0 1 .1-1zM113.1 101.6l.2 2.4M114 101.1l.4-.3a1.13 1.13 0 0 1 1.1 1.1l.1 .9-.4 .3a1.13 1.13 0 0 1-1-1zM116.5 102.3l.1 .2zM119.9 102.2l-13.3 6.1M148.8 102.1v2.4M156.4 104.6l-6.9 6.3h-20.8M156.6 117.3l-4.8 4.5h-17.6M158.4 118.3v7.7M158.5 118.3v7.7M182.7 111.1h-18l-4.3 3.1M202.4 111.6v11.1"/>
<path d="M207.3 111.6v11.1M213.8 112.2v9.4M216.2 117.9h1.8M216.2 113.3h2.6M220.4 116.8v5.2M220.4 117.9h10.9M221.1 112.2v9.8M221.1 113.3h11.1M255.6 119.2h20.1M255.6 115.2h20.1M255.6 103.1h20.1M255.6 107.1h20.1"/>
<path d="M255.6 111.2h20.1M77.3 136.4h27.6M80.7 131.8h20.8M82.1 123.2h2.4M83.9 127.7h14.4M86.9 123.2h.6M89.9 123.2h9.8M107.3 136.4h1.4M111.1 136.4h9.8M153.5 124.9h2.5M158.4 124.9h.1M160.9 124.9h16.1"/>
<path d="M201.3 122.7h11.4M201.3 129.8h11.8M202.4 125.1v2.3M206.2 129h7M207.3 125.1v1.5M213.8 122.8l6.5-.1 .1 6.2-.2 .1h-6.3zM213.8 129.9l6.5-.1 .1 .1v6.1l-.1 .1h-6.4zM221.2 122.7h6.4l.1 6.2-6.5 .1zM255.6 123.3h20.1M255.6 127.3h20.1M255.6 131.4h20.1M255.6 135.4h20.1"/>
<path d="M255.6 139.4h20.1M66 140.9h5.2M75.9 140.9h30.4M255.6 151.5h20.1M255.6 147.5h20.1M255.6 143.5h20.1"/>
<circle cx="78.3" cy="109.6" r=".65"/>
<circle cx="103.9" cy="109.6" r=".64"/>
</g>
<g fill="#000">
<path d="M63.6 39.5l2.4-.4v.8zM116.2 39.1l2.5 .4-2.5 .4zM46.8 58.7h.8l-.4 2.4zM52.4 58.7h.8l-.4 2.4zM57.9 58.7h.8l-.4 2.4zM64.3 44.2l2.5-.4v.8zM66.1 49.5l2.4-.4v.8zM67.6 54.4l2.4-.3v.8zM112.2 54.1l2.4 .3-2.4 .5zM113.7 49.1l2.4 .4-2.4 .4zM115.4 43.8l2.5 .4-2.5 .4zM118.7 44.2l2.4-.4v.8z"/>
<path d="M118.7 49.5l2.4-.4v.8zM118.7 54.4l2.4-.3v.8zM154.4 44.9l2.4 .4-2.4 .4zM154.8 49.9l2.4 .4-2.4 .4zM156 54.8l2.4 .4-2.4 .4zM158.4 50.3l2.3-.4v.8zM159.5 45.3l2.3-.4v.8zM159.5 55.2l2.3-.4v.8zM36.1 61.1l.4 2.4h-.8zM41.3 61.1l.4 2.4h-.8zM47.2 61.9l.4 2.4h-.8zM52.8 63.8l.4 2.4h-.8z"/>
<path d="M58.3 64.9l.4 2.4h-.8zM124.3 61.9l.6 .5-1.6 1.8zM154.9 77.5l.6-.6 1.3 2.1zM35.7 95.6h.8l-.4 2.4zM40.9 89.5h.8l-.4 2.4zM46.8 88.7h.8l-.4 2.4zM52.4 86.4h.8l-.4 2.4zM57.9 85.3h.8l-.4 2.4zM148.3 95.6h.8l-.3 2.4zM158.2 98.3l1.9-1.4 .4 .6zM159 92.8l2.2 .8-.3 .6zM36.1 98l.4 2.4h-.8z"/>
<path d="M35.7 114.8h.8l-.4 2.4zM41.1 114.8h.8l-.4 2.4zM41.5 99.6l.4 2.4h-.8zM46.4 114.8h.8l-.4 2.4zM46.8 106.2l.4 2.4h-.8zM51.6 109.6l.4 2.4h-.8zM51.2 114.8h.8l-.4 2.4zM56.7 117.2l.4 2.4h-.8zM56.3 108.4h.8l-.4 2.4zM60.9 111.6h.8l-.4 2.4zM61.3 117.2l.4 2.4h-.8zM101 110.5l2.3-.6-2 1.4z"/>
<path d="M104.5 109.3l2-1.4 .3 .8zM148.8 99.7l.3 2.4h-.8zM156.1 104.4l2.1-1.4-1.5 1.9zM156.3 117l2.1-1.3-1.5 1.9zM158.5 115.6l1.7-1.8 .5 .7zM213.8 117.9l2.4-.3v.7zM213.8 113.3l2.4-.4v.8zM218 117.6l2.4 .3-2.4 .4zM218.8 112.9l2.3 .4-2.3 .4zM74.9 136.4l2.4-.4v.8zM78.3 131.8l2.4-.4v.8zM81.5 127.7l2.4-.4v.8z"/>
<path d="M84.5 122.9l2.4 .3-2.4 .5zM87.5 123.2l2.4-.3v.8zM98.3 127.3l2.4 .4-2.4 .4zM101.5 131.4l2.4 .4-2.4 .4zM104.9 136l2.4 .4-2.4 .4zM108.7 136.4l2.4-.4v.8zM156 124.5l2.4 .4-2.4 .4zM158.5 124.9l2.4-.4v.8zM202 127.4h.8l-.4 2.4zM202.4 122.7l.4 2.4h-.8zM206.9 126.6h.8l-.4 2.4zM207.3 122.7l.4 2.4h-.8z"/>
<path d="M63.6 140.9l2.4-.4v.9zM71.2 140.5l2.3 .4-2.3 .5zM73.5 140.9l2.4-.4v.9zM106.3 140.5l2.4 .4-2.4 .5z"/>
</g>
<g font-size="6.9" fill="#fff">
<text x="30.7" y="27.1">Contour</text>
<text x="67.3" y="27.1">Drawing &amp; Block Diagram</text>
</g>
<g font-size="4.7">
<text x="75.4" y="74.3">Active Area 1.28&quot;</text>
<text x="74.9" y="79.6">128*64 Dots</text>
<text x="209.6" y="143.1">Scale 20/1</text>
</g>
<text font-size="4.5" x="169.1" y="163.3">The non-specified tolerance of dimension is ±0.3mm.</text>
<g font-size="4.1">
<text x="211.3" y="58">128*64</text>
<text x="190.6" y="80.9">...</text>
<text x="215.3" y="80.9">.....</text>
<text x="242.1" y="80.9">...</text>
</g>
<g font-size="3.5">
<text x="84.8" y="38.7">34.5±0.2</text>
<text x="84.1" y="43.1">33.5(Pol.)</text>
<text x="124.1" y="43.4">0.5±0.5</text>
<text x="164.7" y="44.5">1.65±0.3</text>
<text x="83.4" y="48.4">31.32(VA)</text>
<text x="83.4" y="53.4">29.42(AA)</text>
<text x="123.9" y="48.7">1.59</text>
<text x="124.2" y="53.6">2.54</text>
<text x="163.8" y="49.4">0.7</text>
<text x="46.4" y="55.7" transform="rotate(-90 46.4 55.7)">0.5±0.5</text>
<text x="52" y="56" transform="rotate(-90 52 56)">1.64</text>
<text x="57.5" y="55.6" transform="rotate(-90 57.5 55.6)">2.35</text>
<text x="130.5" y="58.1">Pull tape</text>
<text x="164.9" y="54.4">0.7</text>
<text x="137" y="72.6">Polarizer</text>
<text x="40.5" y="79.8" transform="rotate(-90 40.5 79.8)">19.2</text>
<text x="46.1" y="83.8" transform="rotate(-90 46.1 83.8)">18.2(Pol.)</text>
<text x="57.2" y="83.3" transform="rotate(-90 57.2 83.3)">14.2(AA)</text>
<text x="35.3" y="84.5" transform="rotate(-90 35.3 84.5)">23±0.2</text>
<text x="51.7" y="84.2" transform="rotate(-90 51.7 84.2)">15.62(VA)</text>
<text x="147.9" y="92.5" transform="rotate(-90 147.9 92.5)">2.0 Max</text>
<text x="164.6" y="94.9">Glue</text>
<text x="35.3" y="112.6" transform="rotate(-90 35.3 112.6)">12±0.3</text>
<text x="40.7" y="110.2" transform="rotate(-90 40.7 110.2)">11</text>
<text x="128.5" y="110.2">Shading Tape</text>
<text x="164.5" y="110.4">Contact side</text>
<text x="223.9" y="112.9">0.230</text>
<text x="46" y="114.8" transform="rotate(-90 46 114.8)">6.89</text>
<text x="55.9" y="114.9" transform="rotate(-90 55.9 114.9)">4</text>
<text x="60.5" y="116.5" transform="rotate(-90 60.5 116.5)">2</text>
<text x="201.9" y="120" transform="rotate(-90 201.9 120)">0.222</text>
<text x="206.8" y="120" transform="rotate(-90 206.8 120)">0.197</text>
<text x="223.1" y="117.4">0.205</text>
<text x="93" y="122.4">0.35</text>
<text x="134.4" y="121.1">Contact side</text>
<text x="164" y="124.1">0.1±0.03</text>
<text x="89.2" y="131">16</text>
<text x="89.2" y="126.9">12</text>
<text x="50.8" y="132.9" transform="rotate(-90 50.8 132.9)">4.75±0.2</text>
<text x="81.3" y="135.6">P0.7*29=20.3</text>
<text x="114.2" y="135.6">0.85</text>
<text x="65.5" y="140.1">6.25</text>
<text x="86.3" y="140.1">22±0.3</text>
</g>
<g font-size="3.4">
<text x="233" y="89.1" transform="rotate(-90 233 89.1)">S1 (SEG2)</text>
<text x="187.8" y="94.1" transform="rotate(-90 187.8 94.1)">C64 (COM63)</text>
<text x="197.7" y="90.8" transform="rotate(-90 197.7 90.8)">C2 (COM1)</text>
<text x="204.6" y="96" transform="rotate(-90 204.6 96)">S128 (SEG129)</text>
<text x="239.9" y="90.6" transform="rotate(-90 239.9 90.6)">C1 (COM0)</text>
<text x="249.6" y="94.3" transform="rotate(-90 249.6 94.3)">C63 (COM62)</text>
<text x="97.7" y="199.7">WEO012864L-Hotbar</text>
<text x="159" y="200.2">第 3 頁，共 6 頁</text>
</g>
<g font-size="3">
<text x="258.9" y="41.4">2</text>
<text x="258.9" y="37.3">1</text>
<text x="266.9" y="41.7">C1N</text>
<text x="258.9" y="45.4">3</text>
<text x="267.1" y="45.4">C1P</text>
<text x="258.9" y="53.5">5</text>
<text x="258.9" y="49.4">4</text>
<text x="266.9" y="53.6">C2N</text>
<text x="267.1" y="49.4">C2P</text>
<text x="258.9" y="57.5">6</text>
<text x="265.7" y="57.7">VDD2</text>
<text x="258.9" y="65.6">8</text>
<text x="258.9" y="61.6">7</text>
<text x="266.7" y="65.7">VSS</text>
<text x="267.5" y="61.8">NC</text>
<text x="258.9" y="69.6">9</text>
<text x="265.2" y="69.7">VDD1</text>
<text x="258.1" y="77.7">11</text>
<text x="258.1" y="73.7">10</text>
<text x="266.1" y="77.9">IM1</text>
<text x="266.1" y="73.8">IM0</text>
<text x="258.1" y="81.7">12</text>
<text x="266.1" y="81.9">IM2</text>
<text x="258.1" y="89.8">14</text>
<text x="258.1" y="85.8">13</text>
<text x="265.1" y="89.8">RESB</text>
<text x="266" y="86">CSB</text>
<text x="258.1" y="93.8">15</text>
<text x="266.9" y="93.6">A0</text>
<text x="258.1" y="98">16</text>
<text x="266" y="97.7">WRB</text>
<text x="266.6" y="102">RDB</text>
<text x="258.1" y="102.2">17</text>
<text x="258.1" y="106">18</text>
<text x="267.6" y="105.9">D0</text>
<text x="258.1" y="110.1">19</text>
<text x="267.8" y="113.9">D2</text>
<text x="267.8" y="109.8">D1</text>
<text x="258.1" y="114.2">20</text>
<text x="258.1" y="118.2">21</text>
<text x="267.8" y="117.9">D3</text>
<text x="258.1" y="122.3">22</text>
<text x="267.6" y="125.9">D5</text>
<text x="267.8" y="122">D4</text>
<text x="258.1" y="130.2">24</text>
<text x="258.1" y="126.1">23</text>
<text x="267.7" y="130">D6</text>
<text x="258.1" y="134.5">25</text>
<text x="267.6" y="134.3">D7</text>
<text x="258.1" y="138.3">26</text>
<text x="258.1" y="142.4">27</text>
<text x="264.1" y="142.1">VCOMH</text>
<text x="265.2" y="138.1">IREF</text>
<text x="258.1" y="146.5">28</text>
<text x="267" y="146.2">VPP</text>
<text x="258.1" y="150.5">29</text>
<text x="258.1" y="154.6">30</text>
<text x="266.9" y="150.2">VSL</text>
</g>
<g font-size="2.8">
<text x="151.4" y="97.3" transform="rotate(-90 151.4 97.3)">Non-Bending area</text>
<text x="71" y="116.7">1</text>
<text x="109.9" y="116.6">30</text>
</g>
<g font-size="2.6">
<text x="257.5" y="33.4">PIN</text>
<text x="264.2" y="33.4">SYMBOL</text>
</g>
<g font-size="2.4">
<text x="264.6" y="37">NC(GND)</text>
<text x="264.6" y="154.1">NC(GND)</text>
</g>
</svg>
